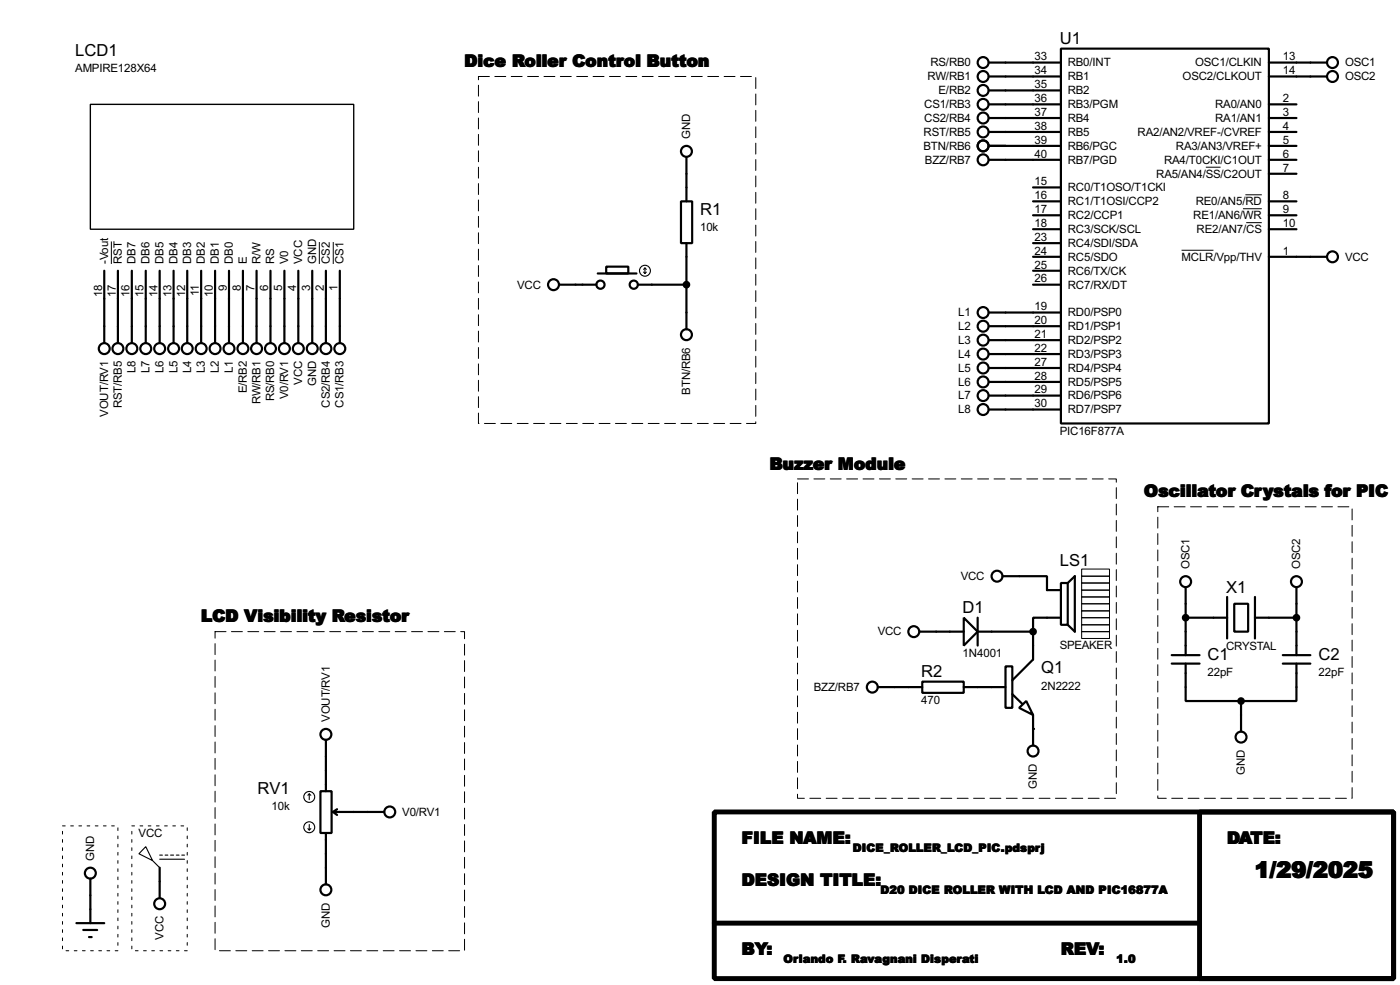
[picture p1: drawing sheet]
<svg xmlns="http://www.w3.org/2000/svg" width="256mm" height="180mm" viewBox="0 0 256 180" stroke-linecap="round" stroke-linejoin="round" font-family="sans-serif">
<path d="M130.9 148.6h124.4v30.5h-124.4zM219.8 148.6h35.5v30.5h-35.5zM130.9 169h88.9" fill="none" stroke="#000" stroke-width=".9"/>
<g fill="none" stroke="#000" stroke-width=".4">
<path d="M181.2 11.5h13.2M181.2 14h13.2M181.2 16.6h13.2M181.2 19.1h13.2M194.4 8.9h38.1v68.6h-38.1zM232.5 11.5h10.6M232.5 14h10.6M232.5 19.1h5M124.8 36.9h2v7.6h-2zM125.8 28.8v8.1M181.2 21.6h13.2M181.2 24.2h13.2"/>
<path d="M181.2 26.7h13.2M181.2 29.3h13.2M189.3 36.9h5.1M189.3 39.4h5.1M189.3 34.3h5.1M232.5 21.6h5M232.5 24.2h5M232.5 26.7h5M232.5 29.3h5M232.5 31.8h5M232.5 36.9h5M232.5 39.4h5"/>
<path d="M19.1 49.6v13.2M21.6 49.6v13.2M24.2 49.6v13.2M26.7 49.6v13.2M29.3 49.6v13.2M31.8 49.6v13.2M34.3 49.6v13.2M36.9 49.6v13.2M39.4 49.6v13.2M42 49.6v13.2M44.5 49.6v13.2M47 49.6v13.2"/>
<path d="M49.6 49.6v13.2M52.1 49.6v13.2M54.7 49.6v13.2M57.2 49.6v13.2M59.7 49.6v13.2M62.3 49.6v13.2M102.4 52.1h6.9M109.5 50.1h7.1M111.1 48.8h4v1.3h-4zM116.9 52.1h8.9M125.8 44.5v15.8M181.2 59.7h13.2"/>
<path d="M181.2 57.2h13.2M189.3 52.1h5.1M189.3 47h5.1M189.3 42h5.1M189.3 49.6h5.1M189.3 44.5h5.1M232.5 47h10.6M232.5 42h5M181.2 72.4h13.2M181.2 69.9h13.2M181.2 67.4h13.2M181.2 64.8h13.2"/>
<path d="M181.2 62.3h13.2M181.2 75h13.2M168.5 115.6h8.1M176.6 113.1l2.5 2.5-2.5 2.6zM179.1 115.6h10.2M179.1 113.1v5.1M183.7 105.5h8.1v2.5h2.6M189.3 115.6v5.1l-3.8 3.8M194.4 106.7h1.2v7.7h-1.2zM194.4 113.1h-5.1v2.5M195.6 106.7l1.3-1.2v10.1l-1.3-1.2M214.7 119.9h5.1"/>
<path d="M217.2 107.5v12.4M217.2 113.1h7.6M224.8 109.3v7.6M226.1 110.5h2.6v5.1h-2.6zM229.9 113.1h7.6M229.9 109.3v7.6M235 119.9h5.1M237.5 107.5v12.4M59.7 135.4v9.4M160.8 125.8h8.2M169 124.8h7.6v2h-7.6zM176.6 125.8h7.6"/>
<path d="M184.2 122h1.3v7.6h-1.3zM185.5 127.1l1.8 1.7M186.7 129.6l1.3-1.3 1.3 2.6zM189.3 130.9v5.6M214.7 121.5h5.1M217.2 121.5v6.8h10.2M227.4 128.3v5.6M235 121.5h5.1M237.5 121.5v6.8h-10.1M29.3 158.8v5.6M58.7 144.8h2.1v7.7h-2.1zM59.7 152.5v9.4"/>
<path d="M61 148.6h9.4M61 148.6l.8 .6M61.8 148.1l-.8 .5M14 169h5.1M15.3 170.2h2.5M16.3 171.5h.5M16.6 160.8v8.2"/>
<circle cx="180.1" cy="11.5" r="1"/>
<circle cx="180.1" cy="19.1" r="1"/>
<circle cx="180.1" cy="16.6" r="1"/>
<circle cx="180.1" cy="14" r="1"/>
<circle cx="244.1" cy="11.5" r="1"/>
<circle cx="244.1" cy="14" r="1"/>
<circle cx="125.7" cy="27.7" r="1"/>
<circle cx="180.1" cy="29.3" r="1"/>
<circle cx="180.1" cy="26.7" r="1"/>
<circle cx="180.1" cy="21.6" r="1"/>
<circle cx="180.1" cy="24.2" r="1"/>
<circle cx="101.4" cy="52.1" r="1"/>
<circle cx="110" cy="52.1" r=".75"/>
<circle cx="116.1" cy="52.1" r=".75"/>
<circle cx="180.1" cy="59.7" r="1"/>
<circle cx="180.1" cy="57.2" r="1"/>
<circle cx="244.1" cy="47" r="1"/>
<circle cx="19.1" cy="63.8" r="1"/>
<circle cx="21.6" cy="63.8" r="1"/>
<circle cx="24.1" cy="63.8" r="1"/>
<circle cx="26.7" cy="63.8" r="1"/>
<circle cx="29.2" cy="63.8" r="1"/>
<circle cx="31.8" cy="63.8" r="1"/>
<circle cx="34.3" cy="63.8" r="1"/>
<circle cx="36.8" cy="63.8" r="1"/>
<circle cx="39.4" cy="63.8" r="1"/>
<circle cx="41.9" cy="63.8" r="1"/>
<circle cx="44.5" cy="63.8" r="1"/>
<circle cx="47" cy="63.8" r="1"/>
<circle cx="49.5" cy="63.8" r="1"/>
<circle cx="52.1" cy="63.8" r="1"/>
<circle cx="54.6" cy="63.8" r="1"/>
<circle cx="57.2" cy="63.8" r="1"/>
<circle cx="59.7" cy="63.8" r="1"/>
<circle cx="62.2" cy="63.8" r="1"/>
<circle cx="125.7" cy="61.3" r="1"/>
<circle cx="180.1" cy="67.4" r="1"/>
<circle cx="180.1" cy="75" r="1"/>
<circle cx="180.1" cy="62.3" r="1"/>
<circle cx="180.1" cy="69.9" r="1"/>
<circle cx="180.1" cy="64.8" r="1"/>
<circle cx="180.1" cy="72.4" r="1"/>
<circle cx="167.4" cy="115.6" r="1"/>
<circle cx="182.6" cy="105.5" r="1"/>
<circle cx="217.2" cy="106.5" r="1"/>
<circle cx="237.5" cy="106.5" r="1"/>
<circle cx="59.7" cy="134.4" r="1"/>
<circle cx="159.8" cy="125.8" r="1"/>
<circle cx="189.2" cy="137.5" r="1"/>
<circle cx="227.3" cy="134.9" r="1"/>
<circle cx="16.5" cy="159.8" r="1"/>
<circle cx="71.4" cy="148.6" r="1"/>
<circle cx="29.2" cy="165.4" r="1"/>
<circle cx="59.7" cy="162.9" r="1"/>
</g>
<circle cx="189.3" cy="133.4" r=".2" fill="#000"/>
<g fill="none" stroke="#000" stroke-width=".18">
<path d="M220.9 30.6h2.7M227.7 38.2h3.5M228.2 35.7h3M20.4 44.2v4.1M58.5 44.3v4M61.1 44.3v4M216.5 45.8h5.8M228.3 40.8h2.9M198.2 104.2h5.1v1.3h-5.1zM198.2 105.5h5.1v1.2h-5.1zM198.2 106.7h5.1v1.3h-5.1zM198.2 108h5.1v1.3h-5.1z"/>
<path d="M198.2 110.5h5.1v1.3h-5.1zM198.2 111.8h5.1v1.3h-5.1zM198.2 113.1h5.1v1.3h-5.1zM198.2 114.4h5.1v1.2h-5.1zM198.2 115.6h5.1v1.3h-5.1zM198.2 109.3h5.1v1.2h-5.1z"/>
</g>
<g fill="none" stroke="#000" stroke-width=".2">
<path d="M117.9 49.8l.3 .3M118.2 49.1v1M118.2 49.1l-.3 .2M118.2 49.1l.2 .2M118.4 49.8l-.2 .3M26.7 155l1.3 2.5-2.5-1.2zM28 157.5l1.3 1.3M29.3 156.5h.5M29.3 157.3h4.5M30.3 156.5h.5M31.3 156.5h.5M32.3 156.5h.5"/>
<path d="M33.3 156.5h.5M56.4 151.7l.3 .2M56.7 145.3l-.3 .3M56.7 145.3l.3 .3M56.7 145.3v1.1M56.7 150.9v1M57 151.7l-.3 .2"/>
<circle cx="118.1" cy="49.6" r="1"/>
<circle cx="56.6" cy="145.9" r="1"/>
<circle cx="56.6" cy="151.4" r="1"/>
</g>
<g fill="#000" stroke="#000" stroke-width=".4">
<circle cx="125.7" cy="52.1" r=".5"/>
<circle cx="189.2" cy="115.6" r=".5"/>
<circle cx="217.2" cy="113.1" r=".5"/>
<circle cx="237.5" cy="113.1" r=".5"/>
<circle cx="227.3" cy="128.3" r=".5"/>
</g>
<path d="M16.6 19.1h48.2v22.9h-48.2z" fill="none" stroke="#000" stroke-width=".25"/>
<path d="M87.7 14h50.8v63.5h-50.8zM146.1 87.7h58.4v58.4h-58.4zM212.1 92.8h35.6v53.3h-35.6zM39.4 115.6h45.7v58.4h-45.7zM11.5 151.2h10.1v22.8h-10.1zM24.2 151.2h10.1v22.8h-10.1z" fill="none" stroke="#fff" stroke-width=".18"/>
<path d="M11.5 151.2h10.1v22.8h-10.1zM24.2 151.2h10.1v22.8h-10.1z" fill="none" stroke="#000" stroke-width=".18" stroke-dasharray=".5 1"/>
<path d="M87.7 14h50.8v63.5h-50.8zM146.1 87.7h58.4v58.4h-58.4zM212.1 92.8h35.6v53.3h-35.6zM39.4 115.6h45.7v58.4h-45.7z" fill="none" stroke="#000" stroke-width=".18" stroke-dasharray="2 1"/>
<text font-size="5.7" x="229.8" y="160.7">1/29/2025</text>
<g font-size="4.3">
<text x="85" y="12.3">Dice Roller Control Button</text>
<text x="140.9" y="86">Buzzer Module</text>
<text x="209.5" y="91">Oscillator Crystals for PIC</text>
<text x="36.8" y="113.9">LCD Visibility Resistor</text>
<text x="135.8" y="154.5">FILE NAME:</text>
<text x="224.8" y="154.5">DATE:</text>
<text x="135.8" y="162.2">DESIGN TITLE:</text>
<text x="135.9" y="174.9">BY:</text>
<text x="194.4" y="174.9">REV:</text>
</g>
<g font-size="3.4">
<text x="13.8" y="10.2">LCD1</text>
<text x="194.2" y="8.1">U1</text>
<text x="128.3" y="39.4">R1</text>
<text x="194.2" y="103.6">LS1</text>
<text x="176.4" y="112.3">D1</text>
<text x="224.6" y="108.5">X1</text>
<text x="168.8" y="124">R2</text>
<text x="190.8" y="123.3">Q1</text>
<text x="221.2" y="120.7">C1</text>
<text x="241.6" y="120.7">C2</text>
<text x="47.2" y="145.3">RV1</text>
</g>
<g font-size="2.9">
<text x="156.2" y="156">DICE_ROLLER_LCD_PIC.pdsprj</text>
<text x="161.3" y="163.6">D20 DICE ROLLER WITH LCD AND PIC16877A</text>
<text x="143.5" y="176.3">Orlando F. Ravagnani Disperati</text>
<text x="204.5" y="176.3">1.0</text>
</g>
<g font-size="2.4">
<text x="189.5" y="11.1">33</text>
<text x="235" y="11.1">13</text>
<text x="13.8" y="13.2">AMPIRE128X64</text>
<text x="169.9" y="14.7">RW/RB1</text>
<text x="170.5" y="12.2">RS/RB0</text>
<text x="172" y="17.3">E/RB2</text>
<text x="189.5" y="16.2">35</text>
<text x="189.5" y="13.6">34</text>
<text x="195.6" y="17.3">RB2</text>
<text x="195.6" y="14.7">RB1</text>
<text x="195.6" y="12.2">RB0/INT</text>
<text x="216.7" y="14.7">OSC2/CLKOUT</text>
<text x="219" y="12.2">OSC1/CLKIN</text>
<text x="235" y="13.6">14</text>
<text x="246.4" y="12.2">OSC1</text>
<text x="246.4" y="14.7">OSC2</text>
<text x="169.3" y="19.8">CS1/RB3</text>
<text x="169.3" y="22.3">CS2/RB4</text>
<text x="189.5" y="23.8">38</text>
<text x="189.5" y="21.2">37</text>
<text x="189.5" y="18.7">36</text>
<text x="195.6" y="22.3">RB4</text>
<text x="195.6" y="19.8">RB3/PGM</text>
<text x="222.6" y="19.8">RA0/AN0</text>
<text x="222.6" y="22.3">RA1/AN1</text>
<text x="235" y="18.7">2</text>
<text x="235" y="21.2">3</text>
<text x="235" y="23.8">4</text>
<text x="126.5" y="25.5" transform="rotate(-90 126.5 25.5)">GND</text>
<text x="169.2" y="24.9">RST/RB5</text>
<text x="169.2" y="27.4">BTN/RB6</text>
<text x="169.5" y="30">BZZ/RB7</text>
<text x="189.5" y="28.9">40</text>
<text x="189.5" y="26.3">39</text>
<text x="195.6" y="30">RB7/PGD</text>
<text x="195.6" y="27.4">RB6/PGC</text>
<text x="195.6" y="24.9">RB5</text>
<text x="208.4" y="24.9">RA2/AN2/VREF-/CVREF</text>
<text x="213.3" y="30">RA4/T0CKI/C1OUT</text>
<text x="215.4" y="27.4">RA3/AN3/VREF+</text>
<text x="235" y="28.9">6</text>
<text x="235" y="26.3">5</text>
<text x="189.5" y="33.9">15</text>
<text x="195.6" y="35">RC0/T1OSO/T1CKI</text>
<text x="211.8" y="32.5">RA5/AN4/SS/C2OUT</text>
<text x="235" y="31.4">7</text>
<text x="189.5" y="36.5">16</text>
<text x="189.5" y="39">17</text>
<text x="189.5" y="41.6">18</text>
<text x="195.6" y="37.6">RC1/T1OSI/CCP2</text>
<text x="195.6" y="40.1">RC2/CCP1</text>
<text x="218.6" y="40.1">RE1/AN6/WR</text>
<text x="219.1" y="37.6">RE0/AN5/RD</text>
<text x="235" y="36.5">8</text>
<text x="235" y="39">9</text>
<text x="235" y="41.6">10</text>
<text x="128.3" y="42.3">10k</text>
<text x="189.5" y="46.6">24</text>
<text x="189.5" y="44.1">23</text>
<text x="195.6" y="42.7">RC3/SCK/SCL</text>
<text x="195.6" y="47.7">RC5/SDO</text>
<text x="195.6" y="45.2">RC4/SDI/SDA</text>
<text x="216.5" y="47.7">MCLR/Vpp/THV</text>
<text x="219.2" y="42.7">RE2/AN7/CS</text>
<text x="235" y="46.6">1</text>
<text x="246.4" y="47.7">VCC</text>
<text x="19.8" y="48.3" transform="rotate(-90 19.8 48.3)">-Vout</text>
<text x="22.3" y="48.3" transform="rotate(-90 22.3 48.3)">RST</text>
<text x="24.9" y="48.3" transform="rotate(-90 24.9 48.3)">DB7</text>
<text x="27.4" y="48.3" transform="rotate(-90 27.4 48.3)">DB6</text>
<text x="30" y="48.3" transform="rotate(-90 30 48.3)">DB5</text>
<text x="32.5" y="48.3" transform="rotate(-90 32.5 48.3)">DB4</text>
<text x="35" y="48.3" transform="rotate(-90 35 48.3)">DB3</text>
<text x="37.6" y="48.3" transform="rotate(-90 37.6 48.3)">DB2</text>
<text x="40.1" y="48.3" transform="rotate(-90 40.1 48.3)">DB1</text>
<text x="41.5" y="53.3" transform="rotate(-90 41.5 53.3)">9</text>
<text x="42.7" y="48.3" transform="rotate(-90 42.7 48.3)">DB0</text>
<text x="44.1" y="53.3" transform="rotate(-90 44.1 53.3)">8</text>
<text x="45.2" y="48.3" transform="rotate(-90 45.2 48.3)">E</text>
<text x="46.6" y="53.3" transform="rotate(-90 46.6 53.3)">7</text>
<text x="47.7" y="48.3" transform="rotate(-90 47.7 48.3)">R/W</text>
<text x="49.2" y="53.3" transform="rotate(-90 49.2 53.3)">6</text>
<text x="50.3" y="48.3" transform="rotate(-90 50.3 48.3)">RS</text>
<text x="51.7" y="53.3" transform="rotate(-90 51.7 53.3)">5</text>
<text x="52.8" y="48.3" transform="rotate(-90 52.8 48.3)">V0</text>
<text x="54.2" y="53.3" transform="rotate(-90 54.2 53.3)">4</text>
<text x="55.4" y="48.3" transform="rotate(-90 55.4 48.3)">VCC</text>
<text x="56.8" y="53.3" transform="rotate(-90 56.8 53.3)">3</text>
<text x="57.9" y="48.3" transform="rotate(-90 57.9 48.3)">GND</text>
<text x="59.3" y="53.3" transform="rotate(-90 59.3 53.3)">2</text>
<text x="60.4" y="48.3" transform="rotate(-90 60.4 48.3)">CS2</text>
<text x="61.9" y="53.3" transform="rotate(-90 61.9 53.3)">1</text>
<text x="63" y="48.3" transform="rotate(-90 63 48.3)">CS1</text>
<text x="94.8" y="52.8">VCC</text>
<text x="189.5" y="51.7">26</text>
<text x="189.5" y="49.2">25</text>
<text x="195.6" y="52.8">RC7/RX/DT</text>
<text x="195.6" y="50.3">RC6/TX/CK</text>
<text x="18.7" y="54.4" transform="rotate(-90 18.7 54.4)">18</text>
<text x="21.2" y="54.4" transform="rotate(-90 21.2 54.4)">17</text>
<text x="23.7" y="54.4" transform="rotate(-90 23.7 54.4)">16</text>
<text x="26.3" y="54.4" transform="rotate(-90 26.3 54.4)">15</text>
<text x="28.8" y="54.4" transform="rotate(-90 28.8 54.4)">14</text>
<text x="31.4" y="54.4" transform="rotate(-90 31.4 54.4)">13</text>
<text x="33.9" y="54.4" transform="rotate(-90 33.9 54.4)">12</text>
<text x="36.5" y="54.3" transform="rotate(-90 36.5 54.3)">11</text>
<text x="39" y="54.4" transform="rotate(-90 39 54.4)">10</text>
<text x="175.6" y="57.9">L1</text>
<text x="189.5" y="56.8">19</text>
<text x="189.5" y="59.3">20</text>
<text x="195.6" y="57.9">RD0/PSP0</text>
<text x="175.6" y="65.5">L4</text>
<text x="175.6" y="63">L3</text>
<text x="175.6" y="60.4">L2</text>
<text x="189.5" y="64.4">22</text>
<text x="189.5" y="61.9">21</text>
<text x="195.6" y="60.4">RD1/PSP1</text>
<text x="195.6" y="65.5">RD3/PSP3</text>
<text x="195.6" y="63">RD2/PSP2</text>
<text x="24.9" y="68.4" transform="rotate(-90 24.9 68.4)">L8</text>
<text x="27.4" y="68.4" transform="rotate(-90 27.4 68.4)">L7</text>
<text x="30" y="68.4" transform="rotate(-90 30 68.4)">L6</text>
<text x="32.5" y="68.4" transform="rotate(-90 32.5 68.4)">L5</text>
<text x="35" y="68.4" transform="rotate(-90 35 68.4)">L4</text>
<text x="37.6" y="68.4" transform="rotate(-90 37.6 68.4)">L3</text>
<text x="40.1" y="68.4" transform="rotate(-90 40.1 68.4)">L2</text>
<text x="42.7" y="68.4" transform="rotate(-90 42.7 68.4)">L1</text>
<text x="45.2" y="72" transform="rotate(-90 45.2 72)">E/RB2</text>
<text x="55.4" y="70.4" transform="rotate(-90 55.4 70.4)">VCC</text>
<text x="57.9" y="70.6" transform="rotate(-90 57.9 70.6)">GND</text>
<text x="175.6" y="70.6">L6</text>
<text x="175.6" y="68.1">L5</text>
<text x="189.5" y="72">29</text>
<text x="189.5" y="69.5">28</text>
<text x="189.5" y="67">27</text>
<text x="195.6" y="70.6">RD5/PSP5</text>
<text x="195.6" y="68.1">RD4/PSP4</text>
<text x="19.8" y="76.3" transform="rotate(-90 19.8 76.3)">VOUT/RV1</text>
<text x="22.3" y="74.7" transform="rotate(-90 22.3 74.7)">RST/RB5</text>
<text x="47.7" y="74" transform="rotate(-90 47.7 74)">RW/RB1</text>
<text x="50.3" y="73.5" transform="rotate(-90 50.3 73.5)">RS/RB0</text>
<text x="52.8" y="73" transform="rotate(-90 52.8 73)">V0/RV1</text>
<text x="60.4" y="74.6" transform="rotate(-90 60.4 74.6)">CS2/RB4</text>
<text x="63" y="74.6" transform="rotate(-90 63 74.6)">CS1/RB3</text>
<text x="126.5" y="72.2" transform="rotate(-90 126.5 72.2)">BTN/RB6</text>
<text x="175.6" y="73.1">L7</text>
<text x="175.6" y="75.7">L8</text>
<text x="189.5" y="74.6">30</text>
<text x="195.6" y="75.7">RD7/PSP7</text>
<text x="195.6" y="73.1">RD6/PSP6</text>
<text x="194.2" y="79.6">PIC16F877A</text>
<text x="176" y="106.2">VCC</text>
<text x="217.9" y="104.2" transform="rotate(-90 217.9 104.2)">OSC1</text>
<text x="238.2" y="104.1" transform="rotate(-90 238.2 104.1)">OSC2</text>
<text x="160.8" y="116.3">VCC</text>
<text x="194.2" y="118.8">SPEAKER</text>
<text x="224.6" y="119">CRYSTAL</text>
<text x="176.4" y="120.3">1N4001</text>
<text x="221.2" y="123.7">22pF</text>
<text x="241.6" y="123.7">22pF</text>
<text x="149.1" y="126.5">BZZ/RB7</text>
<text x="168.8" y="128.9">470</text>
<text x="190.8" y="126.2">2N2222</text>
<text x="60.4" y="132.1" transform="rotate(-90 60.4 132.1)">VOUT/RV1</text>
<text x="228.1" y="141.8" transform="rotate(-90 228.1 141.8)">GND</text>
<text x="49.8" y="148.2">10k</text>
<text x="73.7" y="149.3">V0/RV1</text>
<text x="190" y="144.3" transform="rotate(-90 190 144.3)">GND</text>
<text x="25.4" y="153.2">VCC</text>
<text x="17.3" y="157.5" transform="rotate(-90 17.3 157.5)">GND</text>
<text x="30" y="172" transform="rotate(-90 30 172)">VCC</text>
<text x="60.4" y="169.8" transform="rotate(-90 60.4 169.8)">GND</text>
</g>
</svg>
